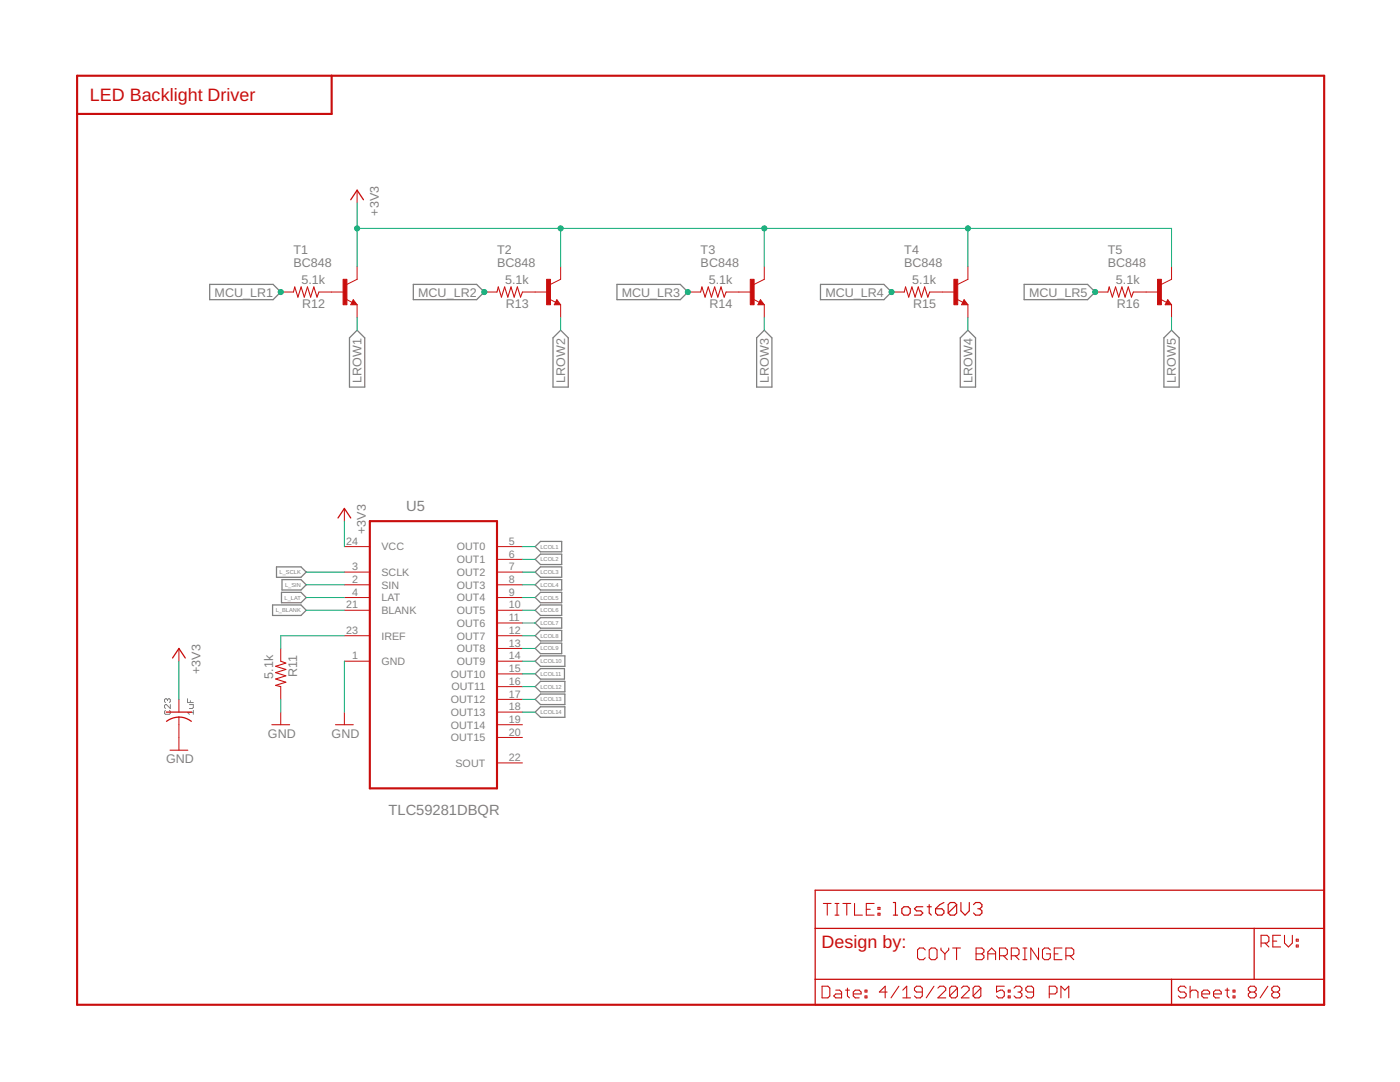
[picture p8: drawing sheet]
<svg xmlns="http://www.w3.org/2000/svg" width="279mm" height="216mm" viewBox="0 0 279 216" stroke-linecap="round" stroke-linejoin="round" font-family="sans-serif">
<path d="M33.4 139.6l-.2-.2-.4 .2v.4l.2 .2M33.4 139.6l.2-.2 .4 .2v.4l-.2 .2M33.4 139.6v.2M37.4 139.4v.8h1.2M38 139.8v.4M33 141.8l-.2 .1v.4l.2 .2h.8l.2-.2v-.4l-.2-.1M34 140.6v.8l-.8-.8-.4 .2v.4l.2 .2M37.8 140.6h.8v.6l-.2 .2h-.6M38.6 142.2h-1.2l.4 .3M38.6 141.8v.7" fill="none" stroke="#808080" stroke-width=".2"/>
<g fill="none" stroke="#808080" stroke-width=".25">
<path d="M41.8 56.7h12.7l1.5 1.6-1.5 1.5h-12.7zM82.5 56.7h12.6l1.5 1.6-1.5 1.5h-12.6zM123.1 56.7h12.7l1.5 1.6-1.5 1.5h-12.7zM163.7 56.7h12.7l1.5 1.6-1.5 1.5h-12.7zM204.4 56.7h12.6l1.6 1.6-1.6 1.5h-12.6zM71.3 65.9l1.5 1.5v9.8h-3.1v-9.8zM110.4 67.4l1.5-1.5 1.5 1.5v9.8h-3zM151 67.4l1.5-1.5 1.6 1.5v9.8h-3.1zM191.6 67.4l1.6-1.5 1.5 1.5v9.8h-3.1zM233.8 65.9l1.5 1.5v9.8h-3v-9.8zM55.2 113.1h4.9l1 1.1-1 1h-4.9zM56.2 118.2h3.9l1 1-1 1.1h-3.9z"/>
<path d="M56.3 115.7h3.8l1 1-1 1h-3.8zM106.8 109.1l1.1-1.1h4.2v2.1h-4.2zM106.8 111.6l1.1-1h4.2v2h-4.2zM106.8 114.2l1.1-1.1h4.2v2.1h-4.2zM106.8 116.7l1.1-1h4.2v2h-4.2zM106.8 119.2l1.1-1h4.2v2.1h-4.2zM54.4 120.7h5.7l1 1.1-1 1h-5.7zM106.8 121.8l1.1-1.1h4.2v2.1h-4.2zM106.8 124.3l1.1-1h4.2v2h-4.2zM106.8 126.9l1.1-1.1h4.2v2.1h-4.2zM106.8 129.4l1.1-1.1h4.2v2.1h-4.2zM106.8 131.9l1.1-1h4.8v2.1h-4.8z"/>
<path d="M106.8 137l1.1-1h4.8v2h-4.8zM106.8 139.6l1.1-1.1h4.8v2.1h-4.8zM106.8 134.5l1.1-1.1h4.7v2.1h-4.7zM106.8 142.1l1.1-1.1h4.8v2.1h-4.8z"/>
</g>
<path d="M15.4 15.1h248.9v185.4h-248.9zM66.2 15.1v7.6h-50.8M73.8 104h25.4v53.3h-25.4z" fill="none" stroke="#c90d0c" stroke-width=".42"/>
<g fill="none" stroke="#c90d0c" stroke-width=".25">
<path d="M70 39.9l1.3-1.9 1.2 1.9M70.5 60.3l.1 .3h-.3l.2-.6 .5 .7h-.7M111.1 60.3l.2 .3h-.4l.2-.6 .5 .7h-.7M151.8 60.3l.1 .3h-.4l.3-.6 .5 .7h-.8M192.4 60.3l.1 .3h-.3l.2-.6 .5 .7h-.7M233 60.3l.2 .3h-.4l.2-.6 .6 .7h-.8M67.5 103.4l1.2-1.9 1.3 1.9M34.4 131.3l1.3-1.9 1.3 1.9M33.2 142.1h5M33.2 143.9a4 4 0 0 1 5 0M162.7 177.6h101.6v22.9h-101.6zM162.7 185.3h101.6"/>
<path d="M162.7 195.4h101.6M233.8 195.4v5.1M250.3 185.3v10.1"/>
</g>
<g fill="none" stroke="#c90d0c" stroke-width=".21">
<path d="M58.6 58.3l.2-1 .7 2 .6-2 .6 2 .7-2 .6 2 .6-2 .7 2 .3-1M99.2 58.3l.2-1 .7 2 .6-2 .6 2 .7-2 .6 2 .7-2 .6 2 .4-1M139.8 58.3l.3-1 .6 2 .7-2 .6 2 .6-2 .7 2 .6-2 .6 2 .4-1M180.5 58.3l.2-1 .7 2 .6-2 .6 2 .7-2 .6 2 .6-2 .7 2 .3-1M221.1 58.3l.3-1 .6 2 .6-2 .7 2 .6-2 .6 2 .7-2 .6 2 .4-1M56 131.9l1 .4-2 .6 2 .7-2 .6 2 .7-2 .6 2 .6-2 .7 1 .2M33.9 149.7h3.6M54.3 144.6h3.5M67 144.6h3.5M164.1 196.8h1.1l.4 .4v1.5l-.4 .4h-1.1zM164.3 180.3h1.6M165.1 180.3v2.3"/>
<path d="M166.6 180.3h.8M166.6 182.6h.8M166.8 197.6h.8l.4 .4v1.1h-1.2l-.4-.4 .4-.4h1.2M167 180.3v2.3M168.2 180.3h1.6M168.7 197.6h.8M169 180.3v2.3M169.1 197.2v1.5l.4 .4M170.3 198.3h1.6v-.3l-.4-.4h-.8l-.4 .4v.7l.4 .4h.8M170.5 180.3v2.3h1.6M172.6 198.7h.4v.4h-.4zM172.6 197.6h.4v.4h-.4z"/>
<path d="M172.9 181.4h.8M174.5 180.3h-1.6v2.3h1.6M175.2 182.2h.4v.4h-.4zM175.2 181.1h.4v.3h-.4zM177 198h-1.5l1.2-1.2v2.3M179.4 196.8l-1.6 2.3M180.2 199.1h1.5M180.2 197.6l.8-.8v2.3M184.1 198h-1.2l-.4-.4v-.4l.4-.4h.8l.4 .4v1.5l-.4 .4h-.8l-.4-.4M184.7 189.5l-.4-.3h-.8l-.4 .3v1.6l.4 .4h.8l.4-.4M185.4 189.5l.4-.3h.8l.4 .3v1.6l-.4 .4h-.8l-.4-.4zM186.4 196.8l-1.6 2.3"/>
<path d="M187.2 197.2l.4-.4h.7l.4 .4v.4l-1.5 1.5h1.5M187.8 189.2v.3l.8 .8M188.6 190.3v1.2M189.3 189.2v.3l-.7 .8M190.1 189.2h1.6M190.9 189.2v2.3M191.1 197.2v1.5l-.4 .4h-.8l-.4-.4M191.1 197.2l-.4-.4h-.8l-.4 .4v1.5M191.1 197.2l-1.6 1.5M191.9 197.2l.4-.4h.7l.4 .4v.4l-1.5 1.5h1.5M194.8 189.2h1.2l.4 .3v.4l-.4 .4 .4 .4v.4l-.4 .4h-1.2zM194.8 190.3h1.2"/>
<path d="M195.7 197.2v1.5l-.3 .4h-.8l-.4-.4M195.7 197.2l-.3-.4h-.8l-.4 .4v1.5M195.7 197.2l-1.5 1.5M197.1 190.3h1.6M197.1 191.5v-1.6l.8-.7 .8 .7v1.6M199.5 190.7h1.1l.4-.4v-.8l-.4-.3h-1.1v2.3M200.3 190.7l.7 .8M200.4 196.8h-1.5v1.2l.7-.4h.4l.4 .4v.7l-.4 .4h-.7l-.4-.4M201.2 198.7h.4v.4h-.4zM201.2 197.6h.4v.4h-.4zM201.8 190.7h1.2l.4-.4v-.8l-.4-.3h-1.2v2.3M202.4 197.2l.4-.4h.8l.3 .4v.4l-.3 .4"/>
<path d="M202.6 190.7l.8 .8M203.2 198h.4M203.6 198l.3 .3v.4l-.3 .4h-.8l-.4-.4M204.2 189.2h.7M204.2 191.5h.7M204.5 189.2v2.3M206.3 198h-1.2l-.4-.4v-.4l.4-.4h.8l.4 .4v1.5l-.4 .4h-.8l-.4-.4M207.3 189.2v2.3l-1.6-2.3v2.3M209.4 198.3h1.2l.3-.3v-.8l-.3-.4h-1.2v2.3M209.6 189.5l-.4-.3h-.8l-.4 .3v1.6l.4 .4h.8l.4-.4v-.8h-.8M210.4 190.3h.8M211.7 199.1v-2.3l.8 .8 .8-.8v2.3"/>
<path d="M211.9 189.2h-1.5v2.3h1.5M212.7 190.7h1.2l.4-.4v-.8l-.4-.3h-1.2v2.3M213.5 190.7l.8 .8M236.7 197.2l-.4-.4h-.7l-.4 .4v.4l.4 .4h.7l.4 .3v.4l-.4 .4h-.7l-.4-.4M237.5 198l.4-.4h.8l.4 .4v1.1M237.5 196.8v2.3M239.8 198.3h1.6v-.3l-.4-.4h-.8l-.4 .4v.7l.4 .4h.8M242.2 198.3h1.5v-.3l-.3-.4h-.8l-.4 .4v.7l.4 .4h.8M244.5 197.6h.8M244.9 197.2v1.5l.4 .4M246.1 198.7h.4v.4h-.4zM246.1 197.6h.4v.4h-.4z"/>
<path d="M249.5 198l-.4 .3v.4l.4 .4h.8l.4-.4v-.4l-.4-.3M249.5 198l-.4-.4v-.4l.4-.4h.8l.4 .4v.4l-.4 .4M249.5 198h.8M251.7 188.2h1.2l.3-.4v-.8l-.3-.4h-1.2v2.4M252.5 188.2l.7 .8M253 196.8l-1.5 2.3M254 187.8h.8M254.2 198l-.4 .3v.4l.4 .4h.8l.4-.4v-.4l-.4-.3M254.2 198l-.4-.4v-.4l.4-.4h.8l.4 .4v.4l-.4 .4M254.2 198h.8M255.6 186.6h-1.6v2.4h1.6M256.3 186.6v1.6l.8 .8 .8-.8v-1.6"/>
<path d="M258.7 188.6h.4v.4h-.4zM258.7 187.4h.4v.4h-.4z"/>
</g>
<g fill="none" stroke="#c90d0c" stroke-width=".23">
<path d="M178.3 180.1h.4v2.5M178.3 182.6h.8M180 181.3l.4-.4h.8l.5 .4v.9l-.5 .4h-.8l-.4-.4zM184.2 180.9h-1.3l-.4 .4 .4 .5h.9l.4 .4-.4 .4h-1.3M185 180.9h.9M185.4 180.5v1.7l.5 .4M186.7 181.3h1.3l.4 .5v.4l-.4 .4h-.9l-.4-.4zM188.4 180.1l-.8 .4-.9 .8M190.9 180.5l-.4-.4h-.8l-.5 .4v1.7M190.9 180.5v1.7l-.4 .4h-.8l-.5-.4M190.9 180.5l-1.7 1.7M191.8 180.1v1.7l.8 .8 .8-.8v-1.7"/>
<path d="M194.3 180.5l.4-.4h.8l.5 .4v.4l-.5 .4M195.1 181.3h.4M195.5 181.3l.5 .5v.4l-.5 .4h-.8l-.4-.4"/>
</g>
<g fill="none" stroke="#c90d0c" stroke-width=".2">
<path d="M71.3 38v2.5M56 58.3h2.6M63.6 58.3h5.1M69 59.7l1.3 .6M70.5 59.8l.8 1h-1.3zM71.3 53.2v2.5l-2.1 1M96.6 58.3h2.6M104.3 58.3h5M109.7 59.7l1.2 .6M111.1 59.8l.8 1h-1.3zM111.9 53.2v2.5l-2 1M137.3 58.3h2.5"/>
<path d="M144.9 58.3h5.1M150.3 59.7l1.2 .6M151.8 59.8l.7 1h-1.2zM152.5 53.2v2.5l-2 1M177.9 58.3h2.6M185.5 58.3h5.1M190.9 59.7l1.3 .6M192.4 59.8l.8 1h-1.3zM193.2 53.2v2.5l-2.1 1M218.6 58.3h2.5M226.2 58.3h5.1M231.6 59.7l1.2 .6"/>
<path d="M233 59.8l.8 1h-1.3zM233.8 53.2v2.5l-2 1M71.3 60.8v2.6M111.9 60.8v2.6M152.5 60.8v2.6M193.2 60.8v2.6M233.8 60.8v2.6M68.7 109.1h5.1M68.7 114.2h5.1M68.7 116.7h5.1M68.7 119.2h5.1M68.7 101.5v2.5"/>
<path d="M99.2 109.1h5.1M99.2 114.2h5.1M99.2 116.7h5.1M99.2 119.2h5.1M99.2 111.6h5.1M35.7 129.4v2.5M35.7 139.6v2.5M56 129.4v2.5M56 137v2.6M68.7 121.8h5.1M68.7 126.9h5.1M68.7 131.9h5.1"/>
<path d="M99.2 121.8h5.1M99.2 126.9h5.1M99.2 131.9h5.1M99.2 124.3h5.1M99.2 129.4h5.1M99.2 134.5h5.1M99.2 137h5.1M99.2 139.6h5.1M35.7 143.1v6.6M56 142.1v2.5M68.7 142.1v2.5M99.2 142.1h5.1"/>
<path d="M99.2 144.6h5.1M99.2 147.2h5.1M99.2 152.2h5.1"/>
</g>
<g fill="#c90d0c" stroke="#c90d0c" stroke-width=".2">
<path d="M68.5 55.7h.7v5.1h-.7z"/>
<path d="M109.1 55.7h.8v5.1h-.8z"/>
<path d="M149.7 55.7h.8v5.1h-.8z"/>
<path d="M190.4 55.7h.7v5.1h-.7z"/>
<path d="M231 55.7h.8v5.1h-.8z"/>
</g>
<g fill="none" stroke="#0dab76" stroke-width=".2">
<path d="M71.3 40.5v12.7M71.3 45.6h162.5v7.6M111.9 45.6v7.6M152.5 45.6v7.6M193.2 45.6v7.6M71.3 63.4v2.5M111.9 63.4v2.5M152.5 63.4v2.5M193.2 63.4v2.5M233.8 63.4v2.5M61.1 114.2h7.6M61.1 116.7h7.6"/>
<path d="M61.1 119.2h7.6M68.7 104v5.1M104.3 109.1h2.5M104.3 111.6h2.5M104.3 114.2h2.5M104.3 116.7h2.5M104.3 119.2h2.5M35.7 131.9v7.7M56 139.6v2.5M61.1 121.8h7.6M68.7 131.9v10.2M68.7 126.9h-12.7v2.5"/>
<path d="M104.3 121.8h2.5M104.3 124.3h2.5M104.3 126.9h2.5M104.3 129.4h2.5M104.3 131.9h2.5M104.3 134.5h2.5M104.3 137h2.5M104.3 139.6h2.5M104.3 142.1h2.5"/>
</g>
<g fill="#0dab76" stroke="#0dab76" stroke-width=".2">
<circle cx="56" cy="58.3" r=".51"/>
<circle cx="96.6" cy="58.3" r=".51"/>
<circle cx="137.3" cy="58.3" r=".51"/>
<circle cx="177.9" cy="58.3" r=".51"/>
<circle cx="218.6" cy="58.3" r=".51"/>
<circle cx="111.9" cy="45.6" r=".51"/>
<circle cx="152.5" cy="45.6" r=".51"/>
<circle cx="193.2" cy="45.6" r=".51"/>
<circle cx="71.3" cy="45.6" r=".51"/>
</g>
<g font-size="3.6" fill="#c90d0c">
<text x="17.9" y="20.2">LED Backlight Driver</text>
<text x="164" y="189.1">Design by:</text>
</g>
<g font-size="2.9" fill="#808080">
<text x="81" y="102.1">U5</text>
<text x="77.5" y="162.6">TLC59281DBQR</text>
</g>
<g font-size="2.5" fill="#808080">
<text x="75.6" y="43" transform="rotate(-90 75.6 43)">+3V3</text>
<text x="58.6" y="53.2">BC848</text>
<text x="58.6" y="50.7">T1</text>
<text x="99.2" y="53.2">BC848</text>
<text x="99.2" y="50.7">T2</text>
<text x="139.8" y="53.2">BC848</text>
<text x="139.8" y="50.7">T3</text>
<text x="180.5" y="53.2">BC848</text>
<text x="180.5" y="50.7">T4</text>
<text x="221.1" y="53.2">BC848</text>
<text x="221.1" y="50.7">T5</text>
<text x="42.8" y="59.2">MCU_LR1</text>
<text x="60.2" y="56.8">5.1k</text>
<text x="83.5" y="59.2">MCU_LR2</text>
<text x="100.8" y="56.8">5.1k</text>
<text x="124.1" y="59.2">MCU_LR3</text>
<text x="141.4" y="56.8">5.1k</text>
<text x="164.7" y="59.2">MCU_LR4</text>
<text x="182.1" y="56.8">5.1k</text>
<text x="205.4" y="59.2">MCU_LR5</text>
<text x="222.7" y="56.8">5.1k</text>
<text x="60.3" y="61.6">R12</text>
<text x="101" y="61.6">R13</text>
<text x="141.6" y="61.6">R14</text>
<text x="182.2" y="61.6">R15</text>
<text x="222.9" y="61.6">R16</text>
<text x="72.1" y="76.4" transform="rotate(-90 72.1 76.4)">LROW1</text>
<text x="112.8" y="76.4" transform="rotate(-90 112.8 76.4)">LROW2</text>
<text x="153.4" y="76.4" transform="rotate(-90 153.4 76.4)">LROW3</text>
<text x="194.1" y="76.4" transform="rotate(-90 194.1 76.4)">LROW4</text>
<text x="234.7" y="76.4" transform="rotate(-90 234.7 76.4)">LROW5</text>
<text x="73" y="106.5" transform="rotate(-90 73 106.5)">+3V3</text>
<text x="40" y="134.5" transform="rotate(-90 40 134.5)">+3V3</text>
<text x="54.5" y="135.4" transform="rotate(-90 54.5 135.4)">5.1k</text>
<text x="59.3" y="135.1" transform="rotate(-90 59.3 135.1)">R11</text>
<text x="53.5" y="147.2">GND</text>
<text x="66.2" y="147.2">GND</text>
<text x="33.2" y="152.2">GND</text>
</g>
<g font-size="2.1" fill="#808080">
<text x="69.1" y="108.7">24</text>
<text x="70.3" y="113.8">3</text>
<text x="76.1" y="109.8">VCC</text>
<text x="91.1" y="109.8">OUT0</text>
<text x="91.1" y="112.4">OUT1</text>
<text x="101.5" y="108.7">5</text>
<text x="101.5" y="111.3">6</text>
<text x="101.5" y="113.8">7</text>
<text x="70.3" y="116.3">2</text>
<text x="70.3" y="118.9">4</text>
<text x="76.1" y="114.9">SCLK</text>
<text x="76.1" y="117.4">SIN</text>
<text x="76.1" y="120">LAT</text>
<text x="91.1" y="114.9">OUT2</text>
<text x="91.1" y="117.4">OUT3</text>
<text x="91.1" y="120">OUT4</text>
<text x="101.5" y="116.3">8</text>
<text x="101.5" y="118.9">9</text>
<text x="69.1" y="121.4">21</text>
<text x="76.1" y="122.5">BLANK</text>
<text x="91.1" y="122.5">OUT5</text>
<text x="91.1" y="125.1">OUT6</text>
<text x="101.5" y="121.4">10</text>
<text x="101.5" y="123.9">11</text>
<text x="69.1" y="126.5">23</text>
<text x="70.3" y="131.6">1</text>
<text x="76.1" y="127.6">IREF</text>
<text x="91.1" y="127.6">OUT7</text>
<text x="91.1" y="130.1">OUT8</text>
<text x="101.5" y="126.5">12</text>
<text x="101.5" y="129">13</text>
<text x="101.5" y="131.6">14</text>
<text x="76.1" y="132.7">GND</text>
<text x="90" y="135.2">OUT10</text>
<text x="90.1" y="137.8">OUT11</text>
<text x="91.1" y="132.7">OUT9</text>
<text x="101.5" y="134.1">15</text>
<text x="101.5" y="136.6">16</text>
<text x="90" y="140.3">OUT12</text>
<text x="90" y="142.8">OUT13</text>
<text x="101.5" y="139.2">17</text>
<text x="101.5" y="141.7">18</text>
<text x="90" y="145.4">OUT14</text>
<text x="90" y="147.9">OUT15</text>
<text x="101.5" y="144.3">19</text>
<text x="101.5" y="146.8">20</text>
<text x="90.9" y="153">SOUT</text>
<text x="101.5" y="151.9">22</text>
</g>
<g font-size="1.1" fill="#808080">
<text x="107.9" y="109.5">LCOL1</text>
<text x="107.9" y="112">LCOL2</text>
<text x="55.8" y="114.5">L_SCLK</text>
<text x="56.8" y="119.6">L_LAT</text>
<text x="56.9" y="117.1">L_SIN</text>
<text x="107.9" y="114.6">LCOL3</text>
<text x="107.9" y="117.1">LCOL4</text>
<text x="107.9" y="119.6">LCOL5</text>
<text x="55" y="122.2">L_BLANK</text>
<text x="107.9" y="122.2">LCOL6</text>
<text x="107.9" y="124.7">LCOL7</text>
<text x="107.9" y="127.3">LCOL8</text>
<text x="107.9" y="129.8">LCOL9</text>
<text x="107.9" y="132.3">LCOL10</text>
<text x="107.9" y="134.9">LCOL11</text>
<text x="107.9" y="137.4">LCOL12</text>
<text x="107.9" y="139.9">LCOL13</text>
<text x="107.9" y="142.5">LCOL14</text>
</g>
</svg>
